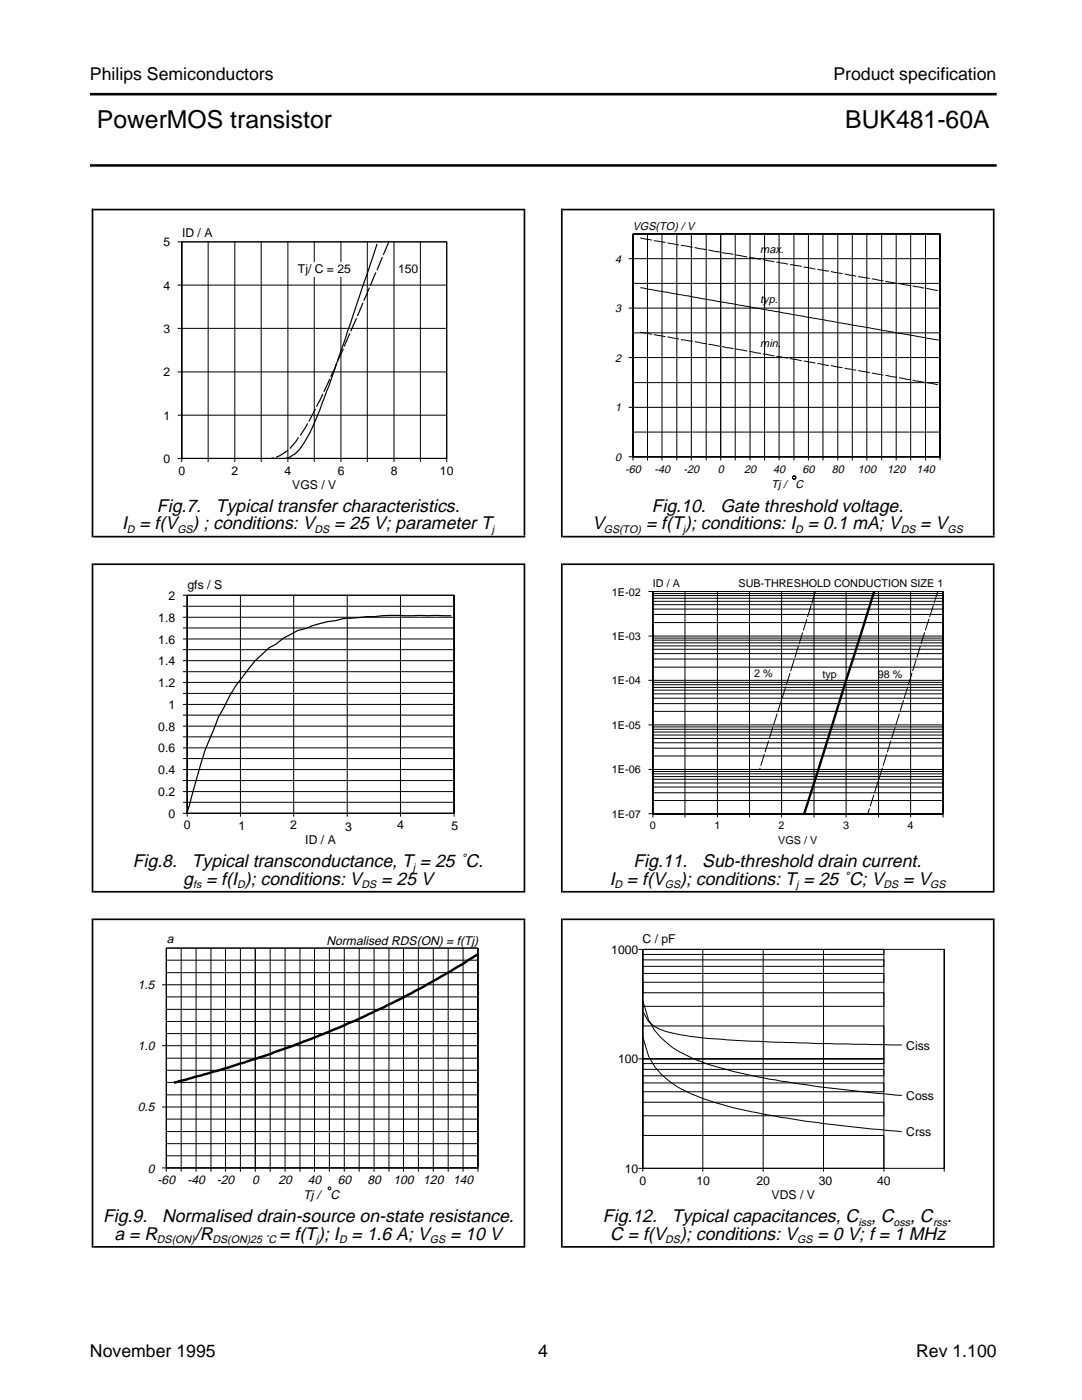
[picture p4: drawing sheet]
<svg xmlns="http://www.w3.org/2000/svg" width="216mm" height="279mm" viewBox="0 0 216 279" stroke-linecap="round" stroke-linejoin="round" font-family="sans-serif">
<g fill="none" stroke="#000" stroke-width=".2">
<path d="M35.4 48.3h53.7v43.9M35.4 56.9h53.7M36.3 48.3h52.8v43.2h-52.8zM36.3 48.3v43.9M41.5 48.3v43.9M46.9 48.3v43.9M52.1 48.3v43.9M57.4 48.3v43.9M62.7 48.3v43.9M68 48.3v43.9M73.3 48.3v43.9M78.6 48.3v43.9"/>
<path d="M83.9 48.3v43.9M35.4 65.5h53.7M35.4 74.2h53.7M35.4 82.9h53.7M35.4 91.5h53.7M54.1 91.5h.1"/>
</g>
<path d="M75.2 48.7l-5 14.9a307.3 307.3 0 0 1-8 21.9l-.9 1.7a8.2 8.2 0 0 1-3.7 4.2l-.6 .1" fill="none" stroke="#000" stroke-width=".24"/>
<path d="M77.6 48.3l-10.8 25.3-4.3 8.8a30.2 30.2 0 0 1-5 7.4l-1.7 1.2-1.7 .5" fill="none" stroke="#000" stroke-width=".24" stroke-dasharray="2.8 .5" stroke-linecap="butt"/>
<g fill="#fff">
<path d="M74.9 44.2h14.7v3.1h-14.7z" fill-rule="evenodd"/>
<path d="M59.3 52.3h10.8v2.9h-10.8z" fill-rule="evenodd"/>
</g>
<g fill="none" stroke="#000" stroke-width=".2">
<path d="M125.4 51.6h62.2M126.3 46.7h61.3v44.5h-61.3zM126.3 46.7v45.2M126.3 46.7h61.3v45.2M126.3 56.6h61.3M127.7 57.4l59.9 10.5M129.2 46.7v45.2M132.1 46.7v45.2M135.1 46.7v45.2M138 46.7v45.2M140.9 46.7v45.2M143.8 46.7v45.2"/>
<path d="M146.7 46.7v45.2M149.7 46.7v45.2M152.6 46.7v45.2M155.5 46.7v45.2M158.4 46.7v45.2M161.3 46.7v45.2M164.2 46.7v45.2M167.2 46.7v45.2M170.1 46.7v45.2M173 46.7v45.2M175.9 46.7v45.2M178.8 46.7v45.2"/>
<path d="M181.7 46.7v45.2M184.7 46.7v45.2M125.4 61.5h62.2M125.4 71.4h62.2M126.3 66.4h61.3M126.3 76.4h61.3M125.4 81.3h62.2M125.4 91.2h62.2M126.3 86.2h61.3M36.5 118.8h54.1v44.2M37.4 118.8h53.2v43.5h-53.2zM37.4 118.8v44.2"/>
<path d="M48 118.8v44.2M58.6 118.8v44.2M69.3 118.8v44.2M79.9 118.8v44.2M36.5 121h54.1M36.5 123.2h54.1M36.5 125.3h54.1M36.5 127.5h54.1M36.5 129.7h54.1M36.5 131.9h54.1M36.5 134.1h54.1M36.5 136.2h54.1"/>
<path d="M36.5 138.4h54.1M36.5 140.6h54.1M36.5 142.7h54.1M36.5 144.9h54.1M36.5 147.1h54.1M36.5 149.3h54.1M36.5 151.4h54.1M36.5 153.6h54.1M36.5 155.8h54.1M36.5 158h54.1M36.5 160.1h54.1M36.5 162.3h54.1"/>
<circle cx="158.5" cy="95.3" r=".33"/>
</g>
<path d="M127.7 47.5l59.9 10.6M127.7 66.3l59.9 10.5" fill="none" stroke="#000" stroke-width=".2" stroke-dasharray="2.4 .4" stroke-linecap="butt"/>
<path d="M90 122.9h-4.5a107.6 107.6 0 0 0-13.9 .3l-3 .2-1.6 .5a20.1 20.1 0 0 0-6 1.5l-1.5 .4-2.9 1.5-1.5 1.3-1.4 .7a25.1 25.1 0 0 0-5.5 6l-1.2 1.6-1.2 2-2.2 4.2a115.2 115.2 0 0 0-6.2 19v.2" fill="none" stroke="#000" stroke-width=".24"/>
<path d="M76 115.1h15v2.9h-15z" fill-rule="evenodd" fill="#fff"/>
<g fill="none" stroke="#000" stroke-width=".2">
<path d="M129.4 118h58.8v45.1M130.3 118h57.9v44.4h-57.9zM130.3 118v45.1M130.3 119.4h57.9M130.3 118.9h57.9M130.3 118.5h57.9M136.7 118v45.1M143.1 118v45.1M149.6 118v45.1M156 118v45.1M162.4 118v45.1M168.8 118v45.1"/>
<path d="M175.3 118v45.1M181.7 118v45.1M129.4 126.9h58.8M129.4 135.8h58.8M130.3 139.3h57.9M130.3 138.5h57.9M130.3 137.7h57.9M130.3 137.2h57.9M130.3 136.6h57.9M130.3 136.2h57.9M130.3 133.1h57.9M130.3 131.5h57.9"/>
<path d="M130.3 130.4h57.9M130.3 129.6h57.9M130.3 128.9h57.9M130.3 128.3h57.9M130.3 127.8h57.9M130.3 127.3h57.9M130.3 124.2h57.9M130.3 122.6h57.9M130.3 121.6h57.9M130.3 120.7h57.9M130.3 120h57.9M129.4 144.7h58.8"/>
<path d="M129.4 153.6h58.8M130.3 159.8h57.9M130.3 158.2h57.9M130.3 157.1h57.9M130.3 156.3h57.9M130.3 155.5h57.9M130.3 155h57.9M130.3 154.4h57.9M130.3 154h57.9M130.3 150.9h57.9M130.3 149.3h57.9M130.3 148.2h57.9"/>
<path d="M130.3 147.4h57.9M130.3 146.7h57.9M130.3 146.1h57.9M130.3 145.5h57.9M130.3 145.1h57.9M130.3 142h57.9M130.3 140.4h57.9M129.4 162.4h.9M130.3 162.5h.1M130.3 162.5h57.9M147.7 162.5h.1M157.9 162.5h.1"/>
<path d="M165.1 162.5h.1M170.8 162.5h.1M175.4 162.5h.1M179.2 162.5h.1M182.6 162.5h.1M185.5 162.5h.1M32.4 196.5h63M33.2 189.2h62.2v43.9h-62.2zM33.2 191.6h62.2M33.2 194.1h62.2M33.2 199h62.2M36.2 189.2v44.6"/>
<path d="M39.1 189.2v44.6M42.1 189.2v44.6M45 189.2v44.6M48 189.2v44.6M50.9 189.2v44.6M53.9 189.2v44.6M56.9 189.2v44.6M59.9 189.2v44.6M62.8 189.2v44.6M65.7 189.2v44.6M68.7 189.2v44.6M71.7 189.2v44.6"/>
<path d="M74.6 189.2v44.6M77.6 189.2v44.6M80.5 189.2v44.6M83.5 189.2v44.6M86.5 189.2v44.6M89.4 189.2v44.6M92.4 189.2v44.6M127.4 189.5h.9M128.3 189.5h60.1v43.7h-60.1zM128.3 199.7l1.1 3.8a16.3 16.3 0 0 0 8.5 7.5 51.5 51.5 0 0 0 8.4 2.8l4.8 1.1a254.8 254.8 0 0 0 28.9 3.7M128.3 189.5h48.1v1h-48.1v1.1h48.1v1.3h-48.1v1.4h48.1v1.7h-48.1v2.1h48.1v2.7h-48.1v4h48.1v6.5h-48.1h48.1v1h-48.1v1.1h48.1v1.3h-48.1v1.4h48.1v1.8h-48.1v2.1h48.1v2.7h-48.1v3.9h48.1v6.6h-49M128.3 189.5v44.3"/>
<path d="M140.2 189.5v44.3M152.3 189.5v44.3M164.3 189.5v44.3M176.4 189.5v44.3M188.4 189.5v44.3M32.4 208.7h63M33.2 201.4h62.2M33.2 203.9h62.2M33.2 206.3h62.2M33.2 211.2h62.2M33.2 213.6h62.2M33.2 216h62.2"/>
<path d="M33.2 218.5h62.2M127.4 211.3h.9M128.3 201.8a6.9 6.9 0 0 0 5.9 4.4 107.4 107.4 0 0 0 16.9 1.6l12.1 .5 16.8 .2M128.3 206.9l1.1 3.9a16.6 16.6 0 0 0 9.7 8 94.9 94.9 0 0 0 19.2 4.6l6 .8 15.7 1.7M32.4 220.9h63M32.4 233.1h63M33.2 233.8v-44.6h62.2v44.6M33.2 223.3h62.2M33.2 225.8h62.2M33.2 228.2h62.2M33.2 230.7h62.2"/>
<circle cx="65.7" cy="237.2" r=".28"/>
</g>
<path d="M174.4 118l-13.9 44.4" fill="none" stroke="#000" stroke-width=".47"/>
<path d="M162.7 118.1l-11.1 35.5M187.1 118.1l-14 44.4" fill="none" stroke="#000" stroke-width=".2" stroke-dasharray="2.4 .4" stroke-linecap="butt"/>
<path d="M95.4 190.5l-7.9 4.7-8.5 4.6a222.7 222.7 0 0 1-44.3 16.3" fill="none" stroke="#000" stroke-width=".48"/>
<path d="M173.5 186.2h14.8v2.8h-14.8z" fill-rule="evenodd" fill="#fff"/>
<path d="M18.6 41.8h86.2M112.3 41.8h86.2M18.6 112.6h86.2M18.6 107.1h86.2M112.3 112.6h86.2M112.3 107.1h86.2M18.6 178h86.2M112.3 178h86.2M18.6 183.5h86.2M112.3 183.5h86.2M18.6 248.8h86.2M112.3 248.8h86.2" fill="none" stroke="#000" stroke-width=".34"/>
<path d="M104.5 145.3h.3M198.1 145.3h.4M104.5 216.2h.3M198.1 216.2h.4" fill="none" stroke="#000" stroke-width="65" stroke-linecap="butt"/>
<path d="M18.3 145.3h.3M111.9 145.3h.4M18.3 216.2h.3M111.9 216.2h.4" fill="none" stroke="#000" stroke-width="65.7" stroke-linecap="butt"/>
<path d="M104.5 74.4h.3M198.1 74.4h.4" fill="none" stroke="#000" stroke-width="64.9" stroke-linecap="butt"/>
<path d="M18.3 74.4h.3M111.9 74.4h.4" fill="none" stroke="#000" stroke-width="65.6" stroke-linecap="butt"/>
<path d="M17.9 18.8h181M17.9 33h181" fill="none" stroke="#000" stroke-width=".51"/>
<g font-size="4.9">
<text x="19.3" y="25.5">PowerMOS transistor</text>
<text x="168.7" y="25.5">BUK481-60A</text>
</g>
<g font-size="3.6">
<text x="24.4" y="105.7">I = f(V</text>
<text x="31.3" y="102.2">Fig.7.</text>
<text x="38.4" y="105.7">) ; conditions: V</text>
<text x="43.1" y="102.2">Typical transfer characteristics.</text>
<text x="66.7" y="105.7">= 25 V; parameter T</text>
<text x="118.2" y="105.7">V</text>
<text x="128.9" y="105.7">= f(T); conditions: I = 0.1 mA; V</text>
<text x="130.1" y="102.2">Fig.10.</text>
<text x="143.8" y="102.2">Gate threshold voltage.</text>
<text x="183.6" y="105.7">= V</text>
<text x="26.5" y="173.1">Fig.8.</text>
<text x="38.3" y="173.1">Typical transconductance, T = 25 ˚C.</text>
<text x="126.4" y="173.1">Fig.11.</text>
<text x="140.1" y="173.1">Sub-threshold drain current.</text>
<text x="36.6" y="176.5">g</text>
<text x="41.1" y="176.5">= f(I ); conditions: V</text>
<text x="76.1" y="176.5">= 25 V</text>
<text x="121.7" y="176.5">I = f(V</text>
<text x="135.7" y="176.5">); conditions: T = 25 ˚C; V</text>
<text x="180.2" y="176.5">= V</text>
<text x="20.6" y="243.8">Fig.9.</text>
<text x="32.3" y="243.8">Normalised drain-source on-state resistance.</text>
<text x="120.3" y="243.8">Fig.12.</text>
<text x="134" y="243.8">Typical capacitances, C</text>
<text x="173.8" y="243.8">, C</text>
<text x="181.6" y="243.8">, C</text>
<text x="22.9" y="247.4">a = R</text>
<text x="38.9" y="247.4">/R</text>
<text x="55.7" y="247.4">= f(T); I</text>
<text x="70.2" y="247.4">= 1.6 A; V</text>
<text x="89.8" y="247.4">= 10 V</text>
<text x="121.8" y="247.4">C = f(V</text>
<text x="135.7" y="247.4">); conditions: V</text>
<text x="163.1" y="247.4">= 0 V; f = 1 MHz</text>
</g>
<g font-size="3.5">
<text x="17.9" y="16">Philips Semiconductors</text>
<text x="166.3" y="16">Product specification</text>
<text x="189" y="243.8">.</text>
<text x="17.9" y="270.8">November 1995</text>
<text x="107.4" y="270.8">4</text>
<text x="182.8" y="270.8">Rev 1.100</text>
</g>
<g font-size="2.5">
<text x="33.3" y="188.2">a</text>
<text x="65.1" y="188.7">Normalised RDS(ON) = f(Tj)</text>
<text x="27.5" y="197.4">1.5</text>
<text x="27.5" y="209.6">1.0</text>
<text x="27.5" y="221.8">0.5</text>
<text x="29.5" y="234.1">0</text>
<text x="31.5" y="236.3">-60</text>
<text x="37.4" y="236.3">-40</text>
<text x="43.3" y="236.3">-20</text>
<text x="50.3" y="236.3">0</text>
<text x="55.6" y="236.3">20</text>
<text x="60.5" y="239.2">Tj /</text>
<text x="61.4" y="236.3">40</text>
<text x="65.9" y="239.2">C</text>
<text x="67.4" y="236.3">60</text>
<text x="73.3" y="236.3">80</text>
<text x="78.5" y="236.3">100</text>
<text x="84.5" y="236.3">120</text>
<text x="90.4" y="236.3">140</text>
</g>
<g font-size="2.4">
<text x="36.3" y="47.2">ID / A</text>
<text x="32.6" y="49.2">5</text>
<text x="32.6" y="57.8">4</text>
<text x="59.5" y="54.4">Tj/ C = 25</text>
<text x="79.4" y="54.4">150</text>
<text x="32.6" y="66.4">3</text>
<text x="32.6" y="75.1">2</text>
<text x="32.6" y="83.8">1</text>
<text x="32.6" y="92.4">0</text>
<text x="35.6" y="94.7">0</text>
<text x="46.2" y="94.7">2</text>
<text x="56.8" y="94.7">4</text>
<text x="67.4" y="94.7">6</text>
<text x="78" y="94.7">8</text>
<text x="87.8" y="94.7">10</text>
<text x="58.3" y="97.6">VGS / V</text>
<text x="33.6" y="119.7">2</text>
<text x="37.4" y="117.6">gfs / S</text>
<text x="31.6" y="124.1">1.8</text>
<text x="31.6" y="128.4">1.6</text>
<text x="31.6" y="132.8">1.4</text>
<text x="31.6" y="137.1">1.2</text>
<text x="33.6" y="141.5">1</text>
<text x="31.6" y="145.8">0.8</text>
<text x="31.6" y="150.2">0.6</text>
<text x="31.6" y="154.5">0.4</text>
<text x="31.6" y="158.9">0.2</text>
<text x="33.6" y="163.2">0</text>
<text x="36.7" y="165.5">0</text>
<text x="47.6" y="165.6">1</text>
<text x="57.9" y="165.5">2</text>
<text x="68.8" y="165.8">3</text>
<text x="79.2" y="165.5">4</text>
<text x="90.1" y="165.6">5</text>
<text x="60.9" y="168.4">ID / A</text>
<text x="122" y="190.4">1000</text>
<text x="128.2" y="188.2">C / pF</text>
<text x="180.8" y="209.5">Ciss</text>
<text x="123.3" y="212.2">100</text>
<text x="180.8" y="219.5">Coss</text>
<text x="180.8" y="226.8">Crss</text>
<text x="124.7" y="234.1">10</text>
<text x="127.6" y="236.4">0</text>
<text x="139" y="236.4">10</text>
<text x="150.9" y="236.4">20</text>
<text x="154" y="239.2">VDS / V</text>
<text x="163.4" y="236.4">30</text>
<text x="175" y="236.4">40</text>
</g>
<g font-size="2.2">
<text x="126.2" y="45.9">VGS(TO) / V</text>
<text x="122.8" y="52.4">4</text>
<text x="151.7" y="50.5">max.</text>
<text x="122.8" y="62.3">3</text>
<text x="151.7" y="60.4">typ.</text>
<text x="151.7" y="69.3">min.</text>
<text x="122.8" y="72.2">2</text>
<text x="122.8" y="82.1">1</text>
<text x="122.8" y="92">0</text>
<text x="124.7" y="94.4">-60</text>
<text x="130.6" y="94.4">-40</text>
<text x="136.4" y="94.4">-20</text>
<text x="143.2" y="94.4">0</text>
<text x="148.5" y="94.4">20</text>
<text x="154.3" y="94.4">40</text>
<text x="160.1" y="94.4">60</text>
<text x="166" y="94.4">80</text>
<text x="171.2" y="94.4">100</text>
<text x="177" y="94.4">120</text>
<text x="182.9" y="94.4">140</text>
<text x="153.9" y="97.4">Tj /</text>
<text x="158.8" y="97.4">C</text>
<text x="25.3" y="106.4">D</text>
<text x="35.4" y="106.4">GS</text>
<text x="62.7" y="106.4">DS</text>
<text x="98.1" y="106.4">j</text>
<text x="120.5" y="106.4">GS(TO)</text>
<text x="136.2" y="106.4">j</text>
<text x="158.7" y="106.4">D</text>
<text x="179.7" y="106.4">DS</text>
<text x="189.1" y="106.4">GS</text>
<text x="122.1" y="118.9">1E-02</text>
<text x="130.3" y="117.2">ID / A</text>
<text x="147.4" y="117.1">SUB-THRESHOLD CONDUCTION SIZE 1</text>
<text x="122.1" y="127.7">1E-03</text>
<text x="122.1" y="136.6">1E-04</text>
<text x="150.5" y="135.1">2 %</text>
<text x="164.1" y="135.2">typ</text>
<text x="175.2" y="135.4">98 %</text>
<text x="122.1" y="145.5">1E-05</text>
<text x="122.1" y="154.4">1E-06</text>
<text x="122.1" y="163.2">1E-07</text>
<text x="129.7" y="165.5">0</text>
<text x="142.5" y="165.5">1</text>
<text x="155.3" y="165.5">2</text>
<text x="168.2" y="165.5">3</text>
<text x="181.1" y="165.5">4</text>
<text x="82.4" y="173.7">j</text>
<text x="155.3" y="168.4">VGS / V</text>
<text x="38.5" y="177.3">fs</text>
<text x="47.3" y="177.3">D</text>
<text x="72.1" y="177.3">DS</text>
<text x="122.6" y="177.3">D</text>
<text x="132.7" y="177.3">GS</text>
<text x="158.8" y="177.3">j</text>
<text x="176.3" y="177.3">DS</text>
<text x="185.6" y="177.3">GS</text>
<text x="171.3" y="244.6">iss</text>
<text x="178.3" y="244.6">oss</text>
<text x="186.2" y="244.6">rss</text>
<text x="31.3" y="248.1">DS(ON)</text>
<text x="42.4" y="248.1">DS(ON)25 ˚C</text>
<text x="63.1" y="248.1">j</text>
<text x="67.6" y="248.1">D</text>
<text x="85.8" y="248.1">GS</text>
<text x="132.8" y="248.1">DS</text>
<text x="159.1" y="248.1">GS</text>
</g>
</svg>
